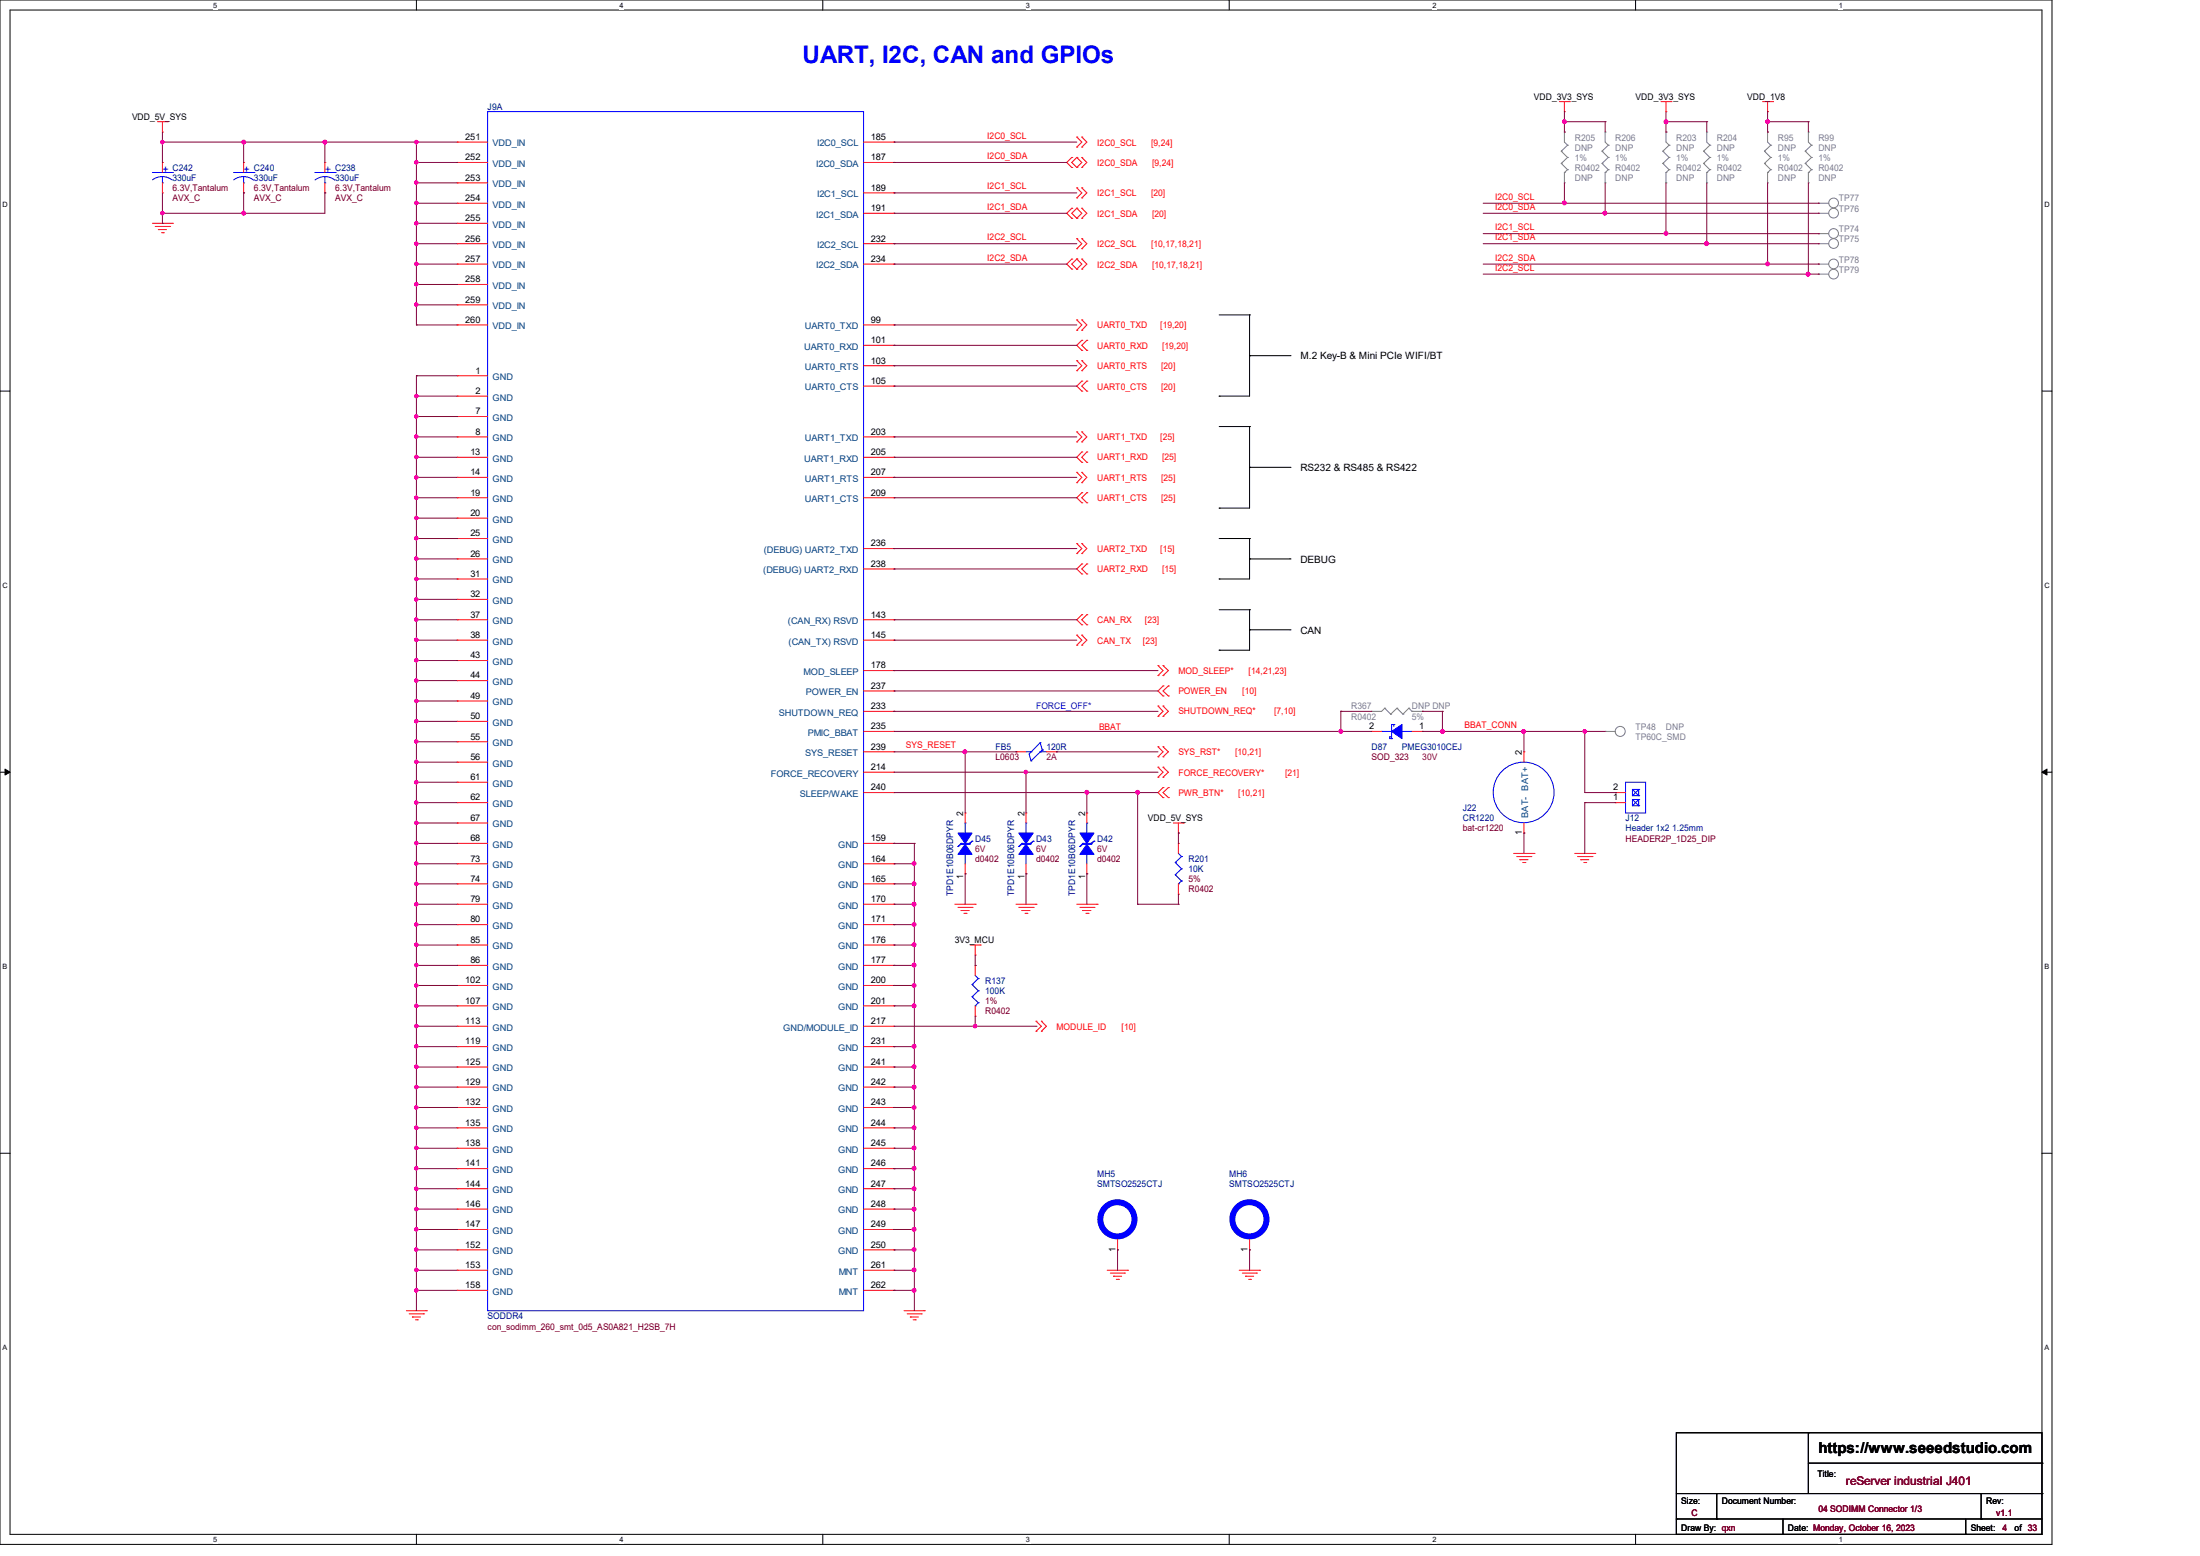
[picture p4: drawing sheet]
<svg xmlns="http://www.w3.org/2000/svg" width="297mm" height="210mm" viewBox="0 0 297 210" stroke-linecap="round" stroke-linejoin="round" font-family="sans-serif">
<path d="M0 0h277v208.4h-277zM1.4 1.4h274.3v205.7h-274.3z" fill="none" stroke="#000" stroke-width=".14"/>
<g fill="#fff">
<path d="M28.8 .1h.5v1.1h-.5z"/>
<path d="M28.8 207.2h.5v1.1h-.5z"/>
</g>
<path d="M56.2 0v1.4M56.2 207.1v1.3" fill="none" stroke="#000" stroke-width=".14"/>
<g fill="#fff">
<path d="M83.7 .1h.5v1.1h-.5z"/>
<path d="M83.7 207.2h.5v1.1h-.5z"/>
</g>
<path d="M111.1 0v1.4M111.1 207.1v1.3" fill="none" stroke="#000" stroke-width=".14"/>
<g fill="#fff">
<path d="M138.5 .1h.6v1.1h-.6z"/>
<path d="M138.5 207.2h.6v1.1h-.6z"/>
</g>
<path d="M165.9 0v1.4M165.9 207.1v1.3" fill="none" stroke="#000" stroke-width=".14"/>
<g fill="#fff">
<path d="M193.4 .1h.5v1.1h-.5z"/>
<path d="M193.4 207.2h.5v1.1h-.5z"/>
</g>
<path d="M220.8 0v1.4M220.8 207.1v1.3" fill="none" stroke="#000" stroke-width=".14"/>
<g fill="#fff">
<path d="M248.2 .1h.6v1.1h-.6z"/>
<path d="M248.2 207.2h.6v1.1h-.6z"/>
<path d="M.3 27.1h.8v1.1h-.8z"/>
<path d="M276 27.1h.7v1.1h-.7z"/>
<path d="M.3 78.5h.8v1.1h-.8z"/>
<path d="M276 78.5h.7v1.1h-.7z"/>
</g>
<path d="M0 52.8h1.4M275.7 52.8h1.3" fill="none" stroke="#000" stroke-width=".14"/>
<g fill="#fff">
<path d="M.3 129.9h.7v1.1h-.7z"/>
<path d="M276 129.9h.6v1.1h-.6z"/>
</g>
<path d="M0 104.2h1.4M275.7 104.2h1.3" fill="none" stroke="#000" stroke-width=".14"/>
<path d="M.7 103.8l.7 .4-.7 .4zM275.7 104.2l.7-.4v.8z" fill="#000" stroke="#000" stroke-width=".14"/>
<g fill="#fff">
<path d="M.3 181.4h.7v1.1h-.7z"/>
<path d="M276 181.4h.6v1.1h-.6z"/>
</g>
<g fill="none" stroke="#000" stroke-width=".14">
<path d="M164.6 53.5h.1M164.6 42.5h4.1M164.6 57.6h4.1M168.7 42.5h.1M168.7 48h.1M168.7 57.6h.1M168.7 42.5v11h-4.1M168.7 57.6v11h-4.1M168.7 48h5.5M174.2 48h.1M164.6 68.6h.1M164.6 78.1h.1"/>
<path d="M164.6 72.7h4.1M168.7 63.1h.1M168.7 72.7h.1M168.7 75.4h.1M168.7 72.7v5.4h-4.1M168.7 63.1h5.5M168.7 75.4h5.5M174.2 63.1h.1M174.2 75.4h.1M164.6 87.8h.1M164.6 82.3h4.1M168.7 82.3h.1"/>
<path d="M168.7 85h.1M168.7 82.3v5.5h-4.1M168.7 85h5.5M174.2 85h.1M0 155.7h1.4M275.7 155.7h1.3M226.3 193.4h49.4v13.7h-49.4zM244.1 193.4h.1M244.1 193.4v8.2M244.1 197.5h31.6M275.7 197.5h.1M226.3 205h.1"/>
<path d="M226.3 205h49.4M226.3 201.6h49.4M231.8 205h.1M231.8 201.6v3.4M240.7 207.1h.1M240.7 205v2.1M265.4 207.1h.1M265.4 205v2.1M267.5 205h.1M267.5 201.6v3.4M275.7 201.6h.1"/>
</g>
<g fill="none" stroke="#f00" stroke-width=".14">
<path d="M21.3 16.4h1.3M21.9 17.8h.1M21.9 16.4v1.4M22.6 16.4h.1M61.7 19.2h.1M61.7 19.2h4.1M116.6 19.2h4.1M120.7 19.2h.1M145.4 18.5h.1M145.4 19.9h.1M145.4 18.5l.6 .7-.6 .7M146 18.5h.1"/>
<path d="M146 19.9h.1M146 18.5l.7 .7-.7 .7M210.5 13.7h1.4M211.2 15.1h.1M211.2 13.7v1.4M211.9 13.7h.1M224.2 13.7h1.4M224.9 15.1h.1M224.9 13.7v1.4M225.6 13.7h.1M238 13.7h1.3M238.6 15.1h.1"/>
<path d="M238.6 13.7v1.4M239.3 13.7h.1M20.6 30.1h2.7M21 30.6h1.9M21.4 31h.1M21.4 31h1.1M21.8 31.4h.3M21.9 21.9h.1M21.9 26h.1M21.9 21.9v1.4M21.9 24.7v1.3M22.1 31.4h.1"/>
<path d="M22.9 30.6h.1M23.3 30.1h.1M32.9 21.9h.1M32.9 26h.1M32.9 21.9v1.4M32.9 24.7v1.3M43.9 21.9h.1M43.9 26h.1M43.9 21.9v1.4M43.9 24.7v1.3M61.7 21.9h.1M61.7 24.7h.1"/>
<path d="M61.7 27.4h.1M61.7 30.1h.1M61.7 32.9h.1M61.7 35.6h.1M61.7 38.4h.1M61.7 30.1h4.1M61.7 21.9h4.1M61.7 24.7h4.1M61.7 27.4h4.1M61.7 32.9h4.1M61.7 35.6h4.1M61.7 38.4h4.1"/>
<path d="M116.6 21.9h4.1M116.6 32.9h4.1M116.6 35.6h4.1M116.6 26h4.1M116.6 28.8h4.1M120.7 21.9h.1M120.7 26h.1M120.7 28.8h.1M120.7 32.9h.1M120.7 35.6h.1M144.7 21.3h.1M144.7 22.6h.1"/>
<path d="M144.7 28.1h.1M144.7 29.5h.1M144.7 35h.1M144.7 36.3h.1M144.7 21.3l-.7 .6 .7 .7M144.7 28.1l-.7 .7 .7 .7M144.7 35l-.7 .6 .7 .7M145.4 22.6h.1M145.4 21.3h.1M145.4 25.4h.1M145.4 26.7h.1M145.4 29.5h.1"/>
<path d="M145.4 28.1h.1M145.4 32.2h.1M145.4 33.6h.1M145.4 36.3h.1M145.4 35h.1M145.4 21.3l.6 .6-.6 .7M145.4 21.3l-.7 .6 .7 .7M145.4 25.4l.6 .6-.6 .7M145.4 28.1l.6 .7-.6 .7M145.4 28.1l-.7 .7 .7 .7M145.4 32.2l.6 .7-.6 .7M145.4 35l.6 .6-.6 .7"/>
<path d="M145.4 35l-.7 .6 .7 .7M146 21.3h.1M146 22.6h.1M146 25.4h.1M146 26.7h.1M146 28.1h.1M146 29.5h.1M146 32.2h.1M146 33.6h.1M146 35h.1M146 36.3h.1M146 21.3l.7 .6-.7 .7"/>
<path d="M146 25.4l.7 .6-.7 .7M146 28.1l.7 .7-.7 .7M146 32.2l.7 .7-.7 .7M146 35l.7 .6-.7 .7M61.7 41.1h.1M61.7 43.9h.1M61.7 50.7h.1M61.7 53.5h.1M61.7 56.2h.1M61.7 59h.1M61.7 41.1h4.1M61.7 43.9h4.1"/>
<path d="M61.7 50.7h4.1M61.7 53.5h4.1M61.7 56.2h4.1M61.7 59h4.1M116.6 43.9h4.1M116.6 59h4.1M116.6 46.6h4.1M116.6 49.4h4.1M116.6 52.1h4.1M120.7 43.9h.1M120.7 46.6h.1M120.7 49.4h.1"/>
<path d="M120.7 52.1h.1M120.7 59h.1M145.4 43.2h.1M145.4 44.6h.1M145.4 58.3h.1M145.4 59.6h.1M145.4 48.7h.1M145.4 50h.1M145.4 43.2l.6 .7-.6 .7M145.4 58.3l.6 .7-.6 .6M145.4 48.7l.6 .7-.6 .6M146 43.2h.1"/>
<path d="M146 44.6h.1M146 45.9h.1M146 47.3h.1M146 58.3h.1M146 59.6h.1M146 48.7h.1M146 50h.1M146 51.4h.1M146 52.8h.1M146 43.2l.7 .7-.7 .7M146 45.9l-.6 .7 .6 .7M146 58.3l.7 .7-.7 .6"/>
<path d="M146 48.7l.7 .7-.7 .6M146 51.4l-.6 .7 .6 .7M146.7 47.3h.1M146.7 45.9h.1M146.7 52.8h.1M146.7 51.4h.1M146.7 45.9l-.7 .7 .7 .7M146.7 51.4l-.7 .7 .7 .7M61.7 61.7h.1M61.7 64.4h.1M61.7 67.2h.1M61.7 69.9h.1"/>
<path d="M61.7 72.7h.1M61.7 75.4h.1M61.7 78.1h.1M61.7 61.7h4.1M61.7 64.4h4.1M61.7 67.2h4.1M61.7 69.9h4.1M61.7 72.7h4.1M61.7 75.4h4.1M61.7 78.1h4.1M116.6 61.7h4.1M116.6 64.4h4.1"/>
<path d="M116.6 67.2h4.1M116.6 74h4.1M116.6 76.8h4.1M120.7 61.7h.1M120.7 64.4h.1M120.7 67.2h.1M120.7 74h.1M120.7 76.8h.1M145.4 63.8h.1M145.4 65.2h.1M145.4 73.4h.1M145.4 74.7h.1"/>
<path d="M145.4 63.8l.6 .6-.6 .8M145.4 73.4l.6 .6-.6 .7M146 61h.1M146 62.4h.1M146 63.8h.1M146 65.2h.1M146 66.5h.1M146 67.9h.1M146 73.4h.1M146 74.7h.1M146 76.1h.1M146 77.5h.1"/>
<path d="M146 61l-.6 .7 .6 .7M146 63.8l.7 .6-.7 .8M146 66.5l-.6 .7 .6 .7M146 73.4l.7 .6-.7 .7M146 76.1l-.6 .7 .6 .7M146.7 62.4h.1M146.7 61h.1M146.7 67.9h.1M146.7 66.5h.1M146.7 77.5h.1M146.7 76.1h.1M146.7 61l-.7 .7 .7 .7"/>
<path d="M146.7 66.5l-.7 .7 .7 .7M146.7 76.1l-.7 .7 .7 .7M61.7 80.9h.1M61.7 83.7h.1M61.7 86.4h.1M61.7 89.2h.1M61.7 91.9h.1M61.7 94.6h.1M61.7 97.4h.1M61.7 80.9h4.1M61.7 83.7h4.1M61.7 86.4h4.1"/>
<path d="M61.7 89.2h4.1M61.7 91.9h4.1M61.7 94.6h4.1M61.7 97.4h4.1M116.6 83.7h4.1M116.6 86.4h4.1M116.6 90.5h4.1M116.6 93.3h4.1M116.6 96h4.1M116.6 98.7h4.1M120.7 83.7h.1M120.7 86.4h.1"/>
<path d="M120.7 90.5h.1M120.7 93.3h.1M120.7 96h.1M120.7 98.7h.1M145.4 85.7h.1M145.4 87.1h.1M145.4 85.7l.6 .7-.6 .7M146 85.7h.1M146 87.1h.1M146 83h.1M146 84.3h.1M146 83l-.6 .7 .6 .6"/>
<path d="M146 85.7l.7 .7-.7 .7M146.7 84.3h.1M146.7 83h.1M146.7 83l-.7 .7 .7 .6M156.3 89.8h.1M156.3 91.2h.1M156.3 95.3h.1M156.3 96.7h.1M156.3 89.8l.7 .7-.7 .7M156.3 95.3l.7 .7-.7 .7M157 89.8h.1M157 91.2h.1"/>
<path d="M157 92.6h.1M157 93.9h.1M157 95.3h.1M157 96.7h.1M157 89.8l.7 .7-.7 .7M157 92.6l-.7 .7 .7 .6M157 95.3l.7 .7-.7 .7M157.7 93.9h.1M157.7 92.6h.1M157.7 92.6l-.7 .7 .7 .6M185.2 98.7h.1M185.2 98.7h1.3"/>
<path d="M190.6 98.7h1.4M192 98.7h.1M61.7 100.1h.1M61.7 102.9h.1M61.7 105.6h.1M61.7 108.3h.1M61.7 111.1h.1M61.7 113.8h.1M61.7 116.6h.1M61.7 119.3h.1M61.7 111.1h4.1M61.7 100.1h4.1"/>
<path d="M61.7 102.9h4.1M61.7 105.6h4.1M61.7 108.3h4.1M61.7 113.8h4.1M61.7 116.6h4.1M61.7 119.3h4.1M116.6 113.8h4.1M116.6 116.6h4.1M116.6 119.3h4.1M116.6 101.5h4.1M116.6 104.2h4.1M116.6 107h4.1"/>
<path d="M120.7 101.5h.1M120.7 104.2h.1M120.7 107h.1M120.7 113.8h.1M120.7 116.6h.1M120.7 119.3h.1M130.3 109.7h.1M130.3 117.9h.1M130.3 109.7v1.4M130.3 116.6v1.3M137.2 101.5h.1M137.2 101.5h1.3"/>
<path d="M138.5 109.7h.1M138.5 117.9h.1M138.5 109.7v1.4M138.5 116.6v1.3M141.3 101.5h1.3M142.6 101.5h.1M146.7 109.7h.1M146.7 117.9h.1M146.7 109.7v1.4M146.7 116.6v1.3M156.3 100.8h.1M156.3 102.2h.1"/>
<path d="M156.3 103.5h.1M156.3 104.9h.1M156.3 100.8l.7 .7-.7 .7M156.3 103.5l.7 .7-.7 .7M157 100.8h.1M157 102.2h.1M157 103.5h.1M157 104.9h.1M157 106.3h.1M157 107.7h.1M157 100.8l.7 .7-.7 .7M157 103.5l.7 .7-.7 .7"/>
<path d="M157 106.3l-.7 .7 .7 .7M157.7 107.7h.1M157.7 106.3h.1M157.7 106.3l-.7 .7 .7 .7M158.4 111.1h1.4M159.1 112.4h.1M159.1 113.8h.1M159.1 111.1v1.3M159.1 113.8v1.4M159.1 119.3v1.4M159.8 111.1h.1M204.3 115.2h2.8"/>
<path d="M204.8 115.6h1.9M205.2 116h.1M205.2 116h1.1M205.6 116.4h.3M205.7 101.5h.1M205.7 112.4h.1M205.7 101.5v1.4M205.7 111.1v1.3M205.9 116.4h.1M206.7 115.6h.1M207.1 115.2h.1M212.6 115.2h2.7"/>
<path d="M213 115.6h1.9M213.4 116h.1M213.4 116h1.1M213.8 116.4h.3M214.1 116.4h.1M214.9 115.6h.1M215.3 115.2h.1M218.1 108.3h.1M218.1 107h.1M218.1 108.3h1.4M218.1 107h1.4M61.7 122h.1"/>
<path d="M61.7 124.8h.1M61.7 127.6h.1M61.7 130.3h.1M61.7 133h.1M61.7 135.8h.1M61.7 138.5h.1M61.7 127.6h4.1M61.7 122h4.1M61.7 124.8h4.1M61.7 130.3h4.1M61.7 133h4.1M61.7 135.8h4.1"/>
<path d="M61.7 138.5h4.1M116.6 127.6h4.1M116.6 122h4.1M116.6 124.8h4.1M116.6 130.3h4.1M116.6 133h4.1M116.6 135.8h4.1M116.6 138.5h4.1M120.7 122h.1M120.7 124.8h.1M120.7 127.6h.1M120.7 130.3h.1"/>
<path d="M120.7 133h.1M120.7 135.8h.1M120.7 138.5h.1M128.9 122h2.8M129.3 122.5h1.9M129.8 122.9h.1M129.8 122.9h1.1M130.1 123.3h.3M130.4 123.3h.1M131 127.6h1.3M131.2 122.5h.1M131.7 128.9h.1"/>
<path d="M131.7 122h.1M131.7 130.3h.1M131.7 137.2h.1M131.7 127.6v1.3M131.7 130.3v1.4M131.7 135.8v1.4M132.3 127.6h.1M137.2 122h2.7M137.5 122.5h2M138 122.9h.1M138 122.9h1.1M138.4 123.3h.2"/>
<path d="M138.6 123.3h.1M139.5 122.5h.1M139.9 122h.1M139.9 137.8h.1M139.9 139.2h.1M139.9 137.8l.7 .7-.7 .7M140.6 137.8h.1M140.6 139.2h.1M140.6 137.8l.7 .7-.7 .7M145.4 122h2.7M145.8 122.5h1.9M146.2 122.9h.1"/>
<path d="M146.2 122.9h1.1M146.6 123.3h.3M146.9 123.3h.1M147.7 122.5h.1M148.1 122h.1M159.1 120.7h.1M61.7 141.3h.1M61.7 144h.1M61.7 146.7h.1M61.7 149.5h.1M61.7 152.2h.1M61.7 155h.1"/>
<path d="M61.7 157.7h.1M61.7 141.3h4.1M61.7 144h4.1M61.7 146.7h4.1M61.7 149.5h4.1M61.7 152.2h4.1M61.7 155h4.1M61.7 157.7h4.1M116.6 141.3h4.1M116.6 144h4.1M116.6 146.7h4.1M116.6 149.5h4.1"/>
<path d="M116.6 152.2h4.1M116.6 155h4.1M116.6 157.7h4.1M120.7 141.3h.1M120.7 144h.1M120.7 146.7h.1M120.7 149.5h.1M120.7 152.2h.1M120.7 155h.1M120.7 157.7h.1M54.9 176.9h2.7M55.2 177.3h2"/>
<path d="M55.7 177.8h.1M55.7 177.8h1.1M56.1 178.1h.2M56.3 178.1h.1M57.2 177.3h.1M57.6 176.9h.1M61.7 160.4h.1M61.7 163.2h.1M61.7 165.9h.1M61.7 168.7h.1M61.7 171.4h.1M61.7 174.2h.1"/>
<path d="M61.7 171.4h4.1M61.7 160.4h4.1M61.7 163.2h4.1M61.7 165.9h4.1M61.7 168.7h4.1M61.7 174.2h4.1M116.6 171.4h4.1M116.6 160.4h4.1M116.6 163.2h4.1M116.6 165.9h4.1M116.6 168.7h4.1M116.6 174.2h4.1"/>
<path d="M120.7 160.4h.1M120.7 163.2h.1M120.7 165.9h.1M120.7 168.7h.1M120.7 171.4h.1M120.7 174.2h.1M122 176.9h2.8M122.5 177.3h1.9M122.9 177.8h.1M122.9 177.8h1.1M123.3 178.1h.3M123.6 178.1h.1"/>
<path d="M124.4 177.3h.1M124.8 176.9h.1M149.5 171.4h2.7M149.9 171.8h1.9M150.3 172.3h.1M150.3 172.3h1.1M150.7 172.7h.3M150.9 168.7h.1M150.9 167.3v1.4M151 172.7h.1M151.8 171.8h.1M152.2 171.4h.1"/>
<path d="M167.3 171.4h2.8M167.7 171.8h1.9M168.1 172.3h.1M168.1 172.3h1.1M168.6 172.7h.2M168.7 168.7h.1M168.7 167.3v1.4M168.8 172.7h.1M169.6 171.8h.1M170.1 171.4h.1"/>
</g>
<g fill="none" stroke="#00f" stroke-width=".14">
<path d="M65.8 15.1h50.8v161.8h-50.8zM20.6 23.3h2.7M21.9 24.7h.1M21.9 23.8a2.18 2.18 0 0 1 1.4 .5M21.9 23.8a2.17 2.17 0 0 0-1.3 .5M21.9 23.8v.9M23.3 23.3h.1M31.5 23.3h2.8M32.9 24.7h.1M32.9 23.8a2.17 2.17 0 0 1 1.3 .5M32.9 23.8a2.17 2.17 0 0 0-1.3 .5M32.9 23.8v.9"/>
<path d="M34.3 23.3h.1M42.5 23.3h2.8M43.9 24.7h.1M43.9 23.8a2.14 2.14 0 0 1 1.3 .5M43.9 23.8a2.13 2.13 0 0 0-1.4 .5M43.9 23.8v.9M45.3 23.3h.1M186.5 98.7h.1M186.5 98.7h1.4M187.6 99.4h.1M187.6 99.4v.3h.3M187.9 97.8h.1"/>
<path d="M187.9 99.7h.1M187.9 97.8v1.9M187.9 97.8h.3M188.2 97.8h.1M188.2 97.8v.2M189.3 98.7h.1M189.3 98.7h1.3M129.3 114.3h.1M129.8 113.8h.1M129.8 113.8h1.1M129.8 113.8l-.5 .5M130.3 111.1h.1"/>
<path d="M130.3 115.3h.1M130.3 111.1v1.3M130.3 115.3v1.3M130.9 113.8h.1M130.9 114h.1M130.9 114h-1.1l-.5 .3M131.2 113.5h.1M131.2 113.5l-.3 .3M131.2 113.5l-.3 .5M137.5 114.3h.1M138 113.8h.1M138 113.8h1.1"/>
<path d="M138 113.8l-.5 .5M138.5 111.1h.1M138.5 115.3h.1M138.5 111.1v1.3M138.5 115.3v1.3M138.5 101.5h.7M139.1 113.8h.1M139.1 114h.1M139.1 114h-1.1l-.5 .3M139.2 102.7h.1M139.2 101.5h.1M139.5 113.5h.1"/>
<path d="M139.5 113.5l-.4 .3M139.5 113.5l-.4 .5M140.4 100.2h.1M140.4 101.5h.1M140.4 100.2l-1.5 1.6 .3 .9M140.4 101.5h.9M140.4 100.2l.3 1M140.7 101.2h.1M140.7 101.2l-1.5 1.5M145.8 114.3h.1M146.2 113.8h.1M146.2 113.8h1.1"/>
<path d="M146.2 113.8l-.4 .5M146.7 111.1h.1M146.7 115.3h.1M146.7 111.1v1.3M146.7 115.3v1.3M147.3 113.8h.1M147.3 114h.1M147.3 114h-1.1l-.4 .3M147.7 113.5h.1M147.7 113.5l-.4 .3M147.7 113.5l-.4 .5M158.7 116.4h.1"/>
<path d="M158.7 118.1h.1M158.7 116.4l.8 .9M158.7 118.1l.8 .8M159.1 119.3h.1M159.1 115.2l.4 .4M159.5 115.6h.1M159.5 117.3h.1M159.5 118.9h.1M159.5 115.6l-.8 .8M159.5 117.3l-.8 .8M159.5 118.9l-.4 .4M219.5 105.6h2.7v4.1h-2.7z"/>
<path d="M220.4 107.9h.8v.9h-.8zM220.4 106.6h.8v.8h-.8zM220.4 107.9l.8 .9M220.4 106.6l.8 .8M221.2 108.8h.1M221.2 107.9h.1M221.2 107.4h.1M221.2 106.6h.1M221.2 107.9l-.8 .9M221.2 106.6l-.8 .8M131.2 132.9h.1M131.2 134.5h.1"/>
<path d="M131.2 132.9l.9 .8M131.2 134.5l.9 .8M131.7 135.8h.1M131.7 131.7l.4 .4M132.1 132.1h.1M132.1 133.7h.1M132.1 135.3h.1M132.1 132.1l-.9 .8M132.1 133.7l-.9 .8M132.1 135.3l-.4 .5"/>
<circle cx="205.7" cy="107" r="4.1"/>
</g>
<g fill="#00f" stroke="#00f" stroke-width=".14">
<path d="M138.5 114l1 1.3h-2z" fill-rule="evenodd"/>
<path d="M137.5 112.4h2l-1 1.4z" fill-rule="evenodd"/>
<path d="M187.9 98.7l1.4-.9v1.9z" fill-rule="evenodd"/>
<path d="M130.3 114l.9 1.3h-1.9z" fill-rule="evenodd"/>
<path d="M129.3 112.4h1.9l-.9 1.4z" fill-rule="evenodd"/>
<path d="M146.7 114l1 1.3h-1.9z" fill-rule="evenodd"/>
<path d="M145.8 112.4h1.9l-1 1.4z" fill-rule="evenodd"/>
</g>
<g fill="none" stroke="#00f" stroke-width=".8">
<circle cx="150.9" cy="164.6" r="2.31"/>
<circle cx="168.7" cy="164.6" r="2.31"/>
</g>
<g fill="none" stroke="#808080" stroke-width=".14">
<path d="M211.2 17.8h.1M211.2 17.8v1.4l.4 .4M211.6 19.6h.1M211.6 19.6l-.8 .8M216.7 17.8h.1M216.7 17.8v1.4l.4 .4M217.1 19.6h.1M217.1 19.6l-.8 .8M224.9 17.8h.1M224.9 17.8v1.4l.4 .4M225.3 19.6h.1M225.3 19.6l-.8 .8"/>
<path d="M230.4 17.8h.1M230.4 17.8v1.4l.4 .4M230.8 19.6h.1M230.8 19.6l-.8 .8M238.6 17.8h.1M238.6 17.8v1.4l.5 .4M239.1 19.6h.1M239.1 19.6l-.9 .8M244.1 17.8h.1M244.1 17.8v1.4l.5 .4M244.6 19.6h.1M244.6 19.6l-.9 .8"/>
<path d="M210.8 20.4h.1M210.8 22.1h.1M210.8 20.4l.8 .9M210.8 22.1l.8 .8M211.2 23.3h.1M211.2 24.7h.1M211.2 23.3v1.4M211.6 21.3h.1M211.6 22.9h.1M211.6 21.3l-.8 .8M211.6 22.9l-.4 .4M216.3 20.4h.1"/>
<path d="M216.3 22.1h.1M216.3 20.4l.8 .9M216.3 22.1l.8 .8M216.7 23.3h.1M216.7 24.7h.1M216.7 23.3v1.4M217.1 21.3h.1M217.1 22.9h.1M217.1 21.3l-.8 .8M217.1 22.9l-.4 .4M224.5 20.4h.1M224.5 22.1h.1"/>
<path d="M224.5 20.4l.8 .9M224.5 22.1l.8 .8M224.9 23.3h.1M224.9 24.7h.1M224.9 23.3v1.4M225.3 21.3h.1M225.3 22.9h.1M225.3 21.3l-.8 .8M225.3 22.9l-.4 .4M230 20.4h.1M230 22.1h.1M230 20.4l.8 .9"/>
<path d="M230 22.1l.8 .8M230.4 23.3h.1M230.4 24.7h.1M230.4 23.3v1.4M230.8 21.3h.1M230.8 22.9h.1M230.8 21.3l-.8 .8M230.8 22.9l-.4 .4M238.2 20.4h.1M238.2 22.1h.1M238.2 20.4l.9 .9M238.2 22.1l.9 .8"/>
<path d="M238.6 23.3h.1M238.6 24.7h.1M238.6 23.3v1.4M239.1 21.3h.1M239.1 22.9h.1M239.1 21.3l-.9 .8M239.1 22.9l-.5 .4M243.7 20.4h.1M243.7 22.1h.1M243.7 20.4l.9 .9M243.7 22.1l.9 .8M244.1 23.3h.1"/>
<path d="M244.1 24.7h.1M244.1 23.3v1.4M244.6 21.3h.1M244.6 22.9h.1M244.6 21.3l-.9 .8M244.6 22.9l-.5 .4M245.5 31.5h.1M245.5 32.9h.1M245.5 28.8h.1M245.5 27.4h.1M245.5 35.6h.1M245.5 37h.1"/>
<path d="M245.5 31.5h1.4M245.5 32.9h1.4M245.5 28.8h1.4M245.5 27.4h1.4M245.5 35.6h1.4M245.5 37h1.4M185.2 96h.1M186.9 95.6h.1M186.9 95.6l-.4 .4h-1.3M186.9 95.6l.8 .8M187.7 96.4h.1M188.6 95.6h.1"/>
<path d="M188.6 95.6l-.9 .8M188.6 95.6l.8 .8M189.4 96.4h.1M190.2 95.6h.1M190.2 95.6l-.8 .8M190.2 95.6l.4 .4M190.6 96h.1M190.6 96h1.4M192 96h.1M216.7 98.7h.1M216.7 98.7h1.4"/>
<circle cx="247.5" cy="32.9" r=".66"/>
<circle cx="247.5" cy="28.8" r=".66"/>
<circle cx="247.5" cy="31.5" r=".66"/>
<circle cx="247.5" cy="27.4" r=".66"/>
<circle cx="247.5" cy="35.6" r=".66"/>
<circle cx="247.5" cy="37" r=".66"/>
<circle cx="218.7" cy="98.7" r=".68"/>
</g>
<g fill="none" stroke="#800040" stroke-width=".14">
<path d="M21.9 19.2h.1M21.9 19.2h39.8M21.9 17.8v4.1M32.9 19.2h.1M32.9 19.2v2.7M43.9 19.2h.1M43.9 19.2v2.7M56.2 19.2h.1M56.2 19.2v24.7M120.7 19.2h.1M120.7 19.2h24.7M211.2 16.4h.1"/>
<path d="M211.2 17.8h.1M211.2 15.1v2.7M211.2 16.4h5.5M216.7 16.4h.1M216.7 16.4v1.4M224.9 16.4h.1M224.9 17.8h.1M224.9 16.4h5.5M224.9 15.1v2.7M230.4 16.4h.1M230.4 16.4v1.4M238.6 16.4h.1"/>
<path d="M238.6 17.8h.1M238.6 16.4h5.5M238.6 15.1v2.7M244.1 16.4h.1M244.1 16.4v1.4M21.9 28.8h.1M21.9 30.1h.1M21.9 26v4.1M32.9 28.8h.1M32.9 26h.1M32.9 26v2.8M43.9 26h.1"/>
<path d="M43.9 26v2.8h-22M56.2 21.9h.1M56.2 24.7h.1M56.2 27.4h.1M56.2 30.1h.1M56.2 32.9h.1M56.2 35.6h.1M56.2 38.4h.1M56.2 21.9h5.5M56.2 24.7h5.5M56.2 27.4h5.5M56.2 30.1h5.5"/>
<path d="M56.2 32.9h5.5M56.2 35.6h5.5M56.2 38.4h5.5M120.7 21.9h.1M120.7 26h.1M120.7 28.8h.1M120.7 32.9h.1M120.7 35.6h.1M120.7 21.9h23.3M120.7 26h24.7M120.7 28.8h23.3M120.7 32.9h24.7"/>
<path d="M120.7 35.6h23.3M200.2 27.4h45.3M200.2 28.8h45.3M200.2 32.9h45.3M200.2 35.6h45.3M200.2 31.5h45.3M200.2 37h45.3M211.2 27.4h.1M211.2 24.7v2.7M216.7 28.8h.1M216.7 24.7v4.1M224.9 31.5h.1"/>
<path d="M224.9 24.7v6.8M230.4 32.9h.1M230.4 24.7v8.2M238.6 35.6h.1M238.6 24.7v10.9M244.1 37h.1M244.1 24.7v12.3M245.5 27.4h.1M245.5 28.8h.1M245.5 31.5h.1M245.5 32.9h.1M245.5 35.6h.1"/>
<path d="M245.5 37h.1M56.2 41.1h.1M56.2 43.9h.1M56.2 50.7h.1M56.2 53.5h.1M56.2 56.2h.1M56.2 59h.1M56.2 50.7v126.2M56.2 41.1h5.5M56.2 43.9h5.5M56.2 50.7h5.5M56.2 53.5h5.5"/>
<path d="M56.2 56.2h5.5M56.2 59h5.5M120.7 43.9h.1M120.7 46.6h.1M120.7 49.4h.1M120.7 52.1h.1M120.7 59h.1M120.7 43.9h24.7M120.7 46.6h24.7M120.7 49.4h24.7M120.7 52.1h24.7M120.7 59h24.7"/>
<path d="M56.2 61.7h.1M56.2 64.4h.1M56.2 67.2h.1M56.2 69.9h.1M56.2 72.7h.1M56.2 75.4h.1M56.2 78.1h.1M56.2 61.7h5.5M56.2 64.4h5.5M56.2 67.2h5.5M56.2 69.9h5.5M56.2 72.7h5.5"/>
<path d="M56.2 75.4h5.5M56.2 78.1h5.5M120.7 61.7h.1M120.7 64.4h.1M120.7 67.2h.1M120.7 74h.1M120.7 76.8h.1M120.7 61.7h24.7M120.7 64.4h24.7M120.7 67.2h24.7M120.7 74h24.7M120.7 76.8h24.7"/>
<path d="M56.2 80.9h.1M56.2 83.7h.1M56.2 86.4h.1M56.2 89.2h.1M56.2 91.9h.1M56.2 94.6h.1M56.2 97.4h.1M56.2 80.9h5.5M56.2 83.7h5.5M56.2 86.4h5.5M56.2 89.2h5.5M56.2 91.9h5.5"/>
<path d="M56.2 94.6h5.5M56.2 97.4h5.5M120.7 83.7h.1M120.7 86.4h.1M120.7 90.5h.1M120.7 93.3h.1M120.7 96h.1M120.7 83.7h24.7M120.7 86.4h24.7M120.7 90.5h35.6M120.7 93.3h35.6M120.7 96h35.6"/>
<path d="M120.7 98.7h64.5M181 98.7h.1M181 96h.1M181 96h4.2M181 96v2.7M192 96h.1M192 98.7h.1M192 96h2.7M192 98.7h24.7M194.7 96h.1M194.7 98.7h.1M194.7 96v2.7"/>
<path d="M205.7 98.7h.1M205.7 98.7v2.8M214 98.7h.1M214 98.7v8.3h4.1M56.2 100.1h.1M56.2 102.9h.1M56.2 105.6h.1M56.2 108.3h.1M56.2 111.1h.1M56.2 113.8h.1M56.2 116.6h.1M56.2 119.3h.1"/>
<path d="M56.2 100.1h5.5M56.2 102.9h5.5M56.2 105.6h5.5M56.2 108.3h5.5M56.2 111.1h5.5M56.2 113.8h5.5M56.2 116.6h5.5M56.2 119.3h5.5M120.7 113.8h.1M120.7 116.6h.1M120.7 119.3h.1M120.7 101.5h16.5"/>
<path d="M120.7 104.2h35.6M120.7 107h35.6M120.7 113.8h2.7M120.7 116.6h2.7M120.7 119.3h2.7M123.4 113.8h.1M123.4 116.6h.1M123.4 119.3h.1M123.4 113.8v63.1M130.3 101.5h.1M130.3 117.9h.1M130.3 101.5v8.2"/>
<path d="M130.3 117.9v4.1M137.2 101.5h.1M138.5 104.2h.1M138.5 117.9h.1M138.5 104.2v5.5M138.5 117.9v4.1M142.6 101.5h.1M142.6 101.5h13.7M146.7 107h.1M146.7 117.9h.1M146.7 107v2.7M146.7 117.9v4.1"/>
<path d="M153.6 107h.1M153.6 107v15M159.1 112.4h.1M159.1 112.4v1.4M205.7 112.4h.1M205.7 112.4v2.8M214 108.3h.1M214 108.3h4.1M214 108.3v6.9M218.1 108.3h.1M218.1 107h.1M56.2 122h.1"/>
<path d="M56.2 124.8h.1M56.2 127.6h.1M56.2 130.3h.1M56.2 133h.1M56.2 135.8h.1M56.2 138.5h.1M56.2 122h5.5M56.2 124.8h5.5M56.2 127.6h5.5M56.2 130.3h5.5M56.2 133h5.5M56.2 135.8h5.5"/>
<path d="M56.2 138.5h5.5M120.7 122h.1M120.7 124.8h.1M120.7 127.6h.1M120.7 130.3h.1M120.7 133h.1M120.7 135.8h.1M120.7 122h2.7M120.7 124.8h2.7M120.7 127.6h2.7M120.7 130.3h2.7M120.7 133h2.7"/>
<path d="M120.7 135.8h2.7M120.7 138.5h19.2M123.4 122h.1M123.4 124.8h.1M123.4 127.6h.1M123.4 130.3h.1M123.4 133h.1M131.7 130.3h.1M131.7 138.5h.1M131.7 128.9v1.4M131.7 137.2v1.3M139.9 138.5h.1"/>
<path d="M153.6 122h.1M153.6 122h5.5M159.1 122h.1M159.1 120.7v1.3M56.2 141.3h.1M56.2 144h.1M56.2 146.7h.1M56.2 149.5h.1M56.2 152.2h.1M56.2 155h.1M56.2 157.7h.1M56.2 141.3h5.5"/>
<path d="M56.2 144h5.5M56.2 146.7h5.5M56.2 149.5h5.5M56.2 152.2h5.5M56.2 155h5.5M56.2 157.7h5.5M120.7 141.3h.1M120.7 144h.1M120.7 146.7h.1M120.7 149.5h.1M120.7 152.2h.1M120.7 155h.1"/>
<path d="M120.7 157.7h.1M120.7 141.3h2.7M120.7 144h2.7M120.7 146.7h2.7M120.7 149.5h2.7M120.7 152.2h2.7M120.7 155h2.7M120.7 157.7h2.7M123.4 141.3h.1M123.4 144h.1M123.4 146.7h.1M123.4 149.5h.1"/>
<path d="M123.4 152.2h.1M123.4 155h.1M123.4 157.7h.1M56.2 160.4h.1M56.2 163.2h.1M56.2 165.9h.1M56.2 168.7h.1M56.2 171.4h.1M56.2 174.2h.1M56.2 160.4h5.5M56.2 163.2h5.5M56.2 165.9h5.5"/>
<path d="M56.2 168.7h5.5M56.2 171.4h5.5M56.2 174.2h5.5M120.7 160.4h.1M120.7 163.2h.1M120.7 165.9h.1M120.7 168.7h.1M120.7 171.4h.1M120.7 174.2h.1M120.7 160.4h2.7M120.7 163.2h2.7M120.7 165.9h2.7"/>
<path d="M120.7 168.7h2.7M120.7 171.4h2.7M120.7 174.2h2.7M123.4 160.4h.1M123.4 163.2h.1M123.4 165.9h.1M123.4 168.7h.1M123.4 171.4h.1M123.4 174.2h.1M150.9 168.7h.1M150.9 168.7v2.7M168.7 168.7h.1"/>
<path d="M168.7 168.7v2.7"/>
</g>
<g fill="#f0f" stroke="#f0f" stroke-width=".14">
<circle cx="56.2" cy="21.9" r=".23"/>
<circle cx="56.2" cy="27.4" r=".23"/>
<circle cx="56.2" cy="24.6" r=".23"/>
<circle cx="56.2" cy="32.9" r=".23"/>
<circle cx="56.2" cy="30.1" r=".23"/>
<circle cx="56.2" cy="35.6" r=".23"/>
<circle cx="56.2" cy="41.1" r=".23"/>
<circle cx="56.2" cy="38.4" r=".23"/>
<circle cx="56.2" cy="53.5" r=".23"/>
<circle cx="56.2" cy="56.2" r=".23"/>
<circle cx="56.2" cy="58.9" r=".23"/>
<circle cx="56.2" cy="61.7" r=".23"/>
<circle cx="56.2" cy="67.2" r=".23"/>
<circle cx="56.2" cy="64.4" r=".23"/>
<circle cx="56.2" cy="69.9" r=".23"/>
<circle cx="56.2" cy="72.6" r=".23"/>
<circle cx="56.2" cy="75.4" r=".23"/>
<circle cx="56.2" cy="80.9" r=".23"/>
<circle cx="56.2" cy="78.1" r=".23"/>
<circle cx="56.2" cy="86.4" r=".23"/>
<circle cx="56.2" cy="83.6" r=".23"/>
<circle cx="56.2" cy="89.1" r=".23"/>
<circle cx="56.2" cy="94.6" r=".23"/>
<circle cx="56.2" cy="91.9" r=".23"/>
<circle cx="56.2" cy="97.3" r=".23"/>
<circle cx="181" cy="98.7" r=".25"/>
<circle cx="56.2" cy="100.1" r=".23"/>
<circle cx="56.2" cy="105.6" r=".23"/>
<circle cx="56.2" cy="102.8" r=".23"/>
<circle cx="146.7" cy="106.9" r=".25"/>
<circle cx="56.2" cy="108.3" r=".23"/>
<circle cx="56.2" cy="111.1" r=".23"/>
<circle cx="56.2" cy="113.8" r=".23"/>
<circle cx="56.2" cy="119.3" r=".23"/>
<circle cx="56.2" cy="116.5" r=".23"/>
<circle cx="123.4" cy="119.3" r=".25"/>
<circle cx="123.4" cy="116.5" r=".25"/>
<circle cx="56.2" cy="122" r=".23"/>
<circle cx="123.4" cy="122" r=".25"/>
<circle cx="56.2" cy="127.5" r=".23"/>
<circle cx="56.2" cy="124.8" r=".23"/>
<circle cx="123.4" cy="124.8" r=".25"/>
<circle cx="123.4" cy="127.5" r=".25"/>
<circle cx="56.2" cy="133" r=".23"/>
<circle cx="56.2" cy="130.3" r=".23"/>
<circle cx="123.4" cy="133" r=".25"/>
<circle cx="123.4" cy="130.3" r=".25"/>
<circle cx="56.2" cy="138.5" r=".23"/>
<circle cx="56.2" cy="135.8" r=".23"/>
<circle cx="123.4" cy="135.8" r=".25"/>
<circle cx="56.2" cy="141.2" r=".23"/>
<circle cx="123.4" cy="141.2" r=".25"/>
<circle cx="56.2" cy="146.7" r=".23"/>
<circle cx="56.2" cy="144" r=".23"/>
<circle cx="123.4" cy="144" r=".25"/>
<circle cx="123.4" cy="146.7" r=".25"/>
<circle cx="56.2" cy="152.2" r=".23"/>
<circle cx="56.2" cy="149.5" r=".23"/>
<circle cx="123.4" cy="149.5" r=".25"/>
<circle cx="123.4" cy="152.2" r=".25"/>
<circle cx="56.2" cy="157.7" r=".23"/>
<circle cx="56.2" cy="154.9" r=".23"/>
<circle cx="123.4" cy="157.7" r=".25"/>
<circle cx="123.4" cy="154.9" r=".25"/>
<circle cx="56.2" cy="163.2" r=".23"/>
<circle cx="56.2" cy="160.4" r=".23"/>
<circle cx="123.4" cy="160.4" r=".25"/>
<circle cx="56.2" cy="165.9" r=".23"/>
<circle cx="123.4" cy="163.2" r=".25"/>
<circle cx="123.4" cy="165.9" r=".25"/>
<circle cx="56.2" cy="171.4" r=".23"/>
<circle cx="56.2" cy="168.7" r=".23"/>
<circle cx="123.4" cy="168.7" r=".25"/>
<circle cx="123.4" cy="171.4" r=".25"/>
<circle cx="56.2" cy="174.2" r=".23"/>
<circle cx="123.4" cy="174.2" r=".25"/>
<circle cx="211.2" cy="27.4" r=".25"/>
<circle cx="216.7" cy="28.8" r=".25"/>
<circle cx="224.9" cy="31.5" r=".25"/>
<circle cx="230.4" cy="32.9" r=".25"/>
<circle cx="238.6" cy="35.6" r=".25"/>
<circle cx="244.1" cy="37" r=".25"/>
<circle cx="211.2" cy="16.4" r=".25"/>
<circle cx="224.9" cy="16.4" r=".25"/>
<circle cx="238.6" cy="16.4" r=".25"/>
<circle cx="21.9" cy="28.8" r=".23"/>
<circle cx="43.9" cy="19.2" r=".25"/>
<circle cx="32.9" cy="19.2" r=".25"/>
<circle cx="56.2" cy="19.2" r=".23"/>
<circle cx="32.9" cy="28.8" r=".25"/>
<circle cx="21.9" cy="19.2" r=".23"/>
<circle cx="138.5" cy="104.2" r=".23"/>
<circle cx="194.7" cy="98.7" r=".25"/>
<circle cx="153.6" cy="106.9" r=".25"/>
<circle cx="213.9" cy="98.7" r=".23"/>
<circle cx="205.7" cy="98.7" r=".25"/>
<circle cx="130.3" cy="101.5" r=".25"/>
<circle cx="131.6" cy="138.5" r=".23"/>
</g>
<text font-size="3.3" fill="#00f" x="108.3" y="8.5">UART, I2C, CAN and GPIOs</text>
<text font-size="2" x="245.5" y="196.1">https://www.seeedstudio.com</text>
<text font-size="1.6" fill="#800000" x="249.2" y="200.4">reServer industrial J401</text>
<g font-size="1.5" fill="#00f">
<text x="21.9" y="23.3">+</text>
<text x="32.9" y="23.3">+</text>
<text x="43.9" y="23.3">+</text>
</g>
<g font-size="1.4">
<text x="175.6" y="48.5">M.2 Key-B &amp; Mini PCIe WIFI/BT</text>
<text x="175.6" y="63.6">RS232 &amp; RS485 &amp; RS422</text>
<text x="175.6" y="75.9">DEBUG</text>
<text x="175.6" y="85.6">CAN</text>
</g>
<g font-size="1.2">
<text x="17.8" y="16.2">VDD_5V_SYS</text>
<text x="207.1" y="13.5">VDD_3V3_SYS</text>
<text x="220.8" y="13.5">VDD_3V3_SYS</text>
<text x="235.9" y="13.5">VDD_1V8</text>
<text x="62.8" y="18.9">251</text>
<text x="62.8" y="21.6">252</text>
<text x="117.6" y="18.9">185</text>
<text x="117.6" y="21.6">187</text>
<text x="62.8" y="24.4">253</text>
<text x="62.8" y="27.1">254</text>
<text x="62.8" y="29.8">255</text>
<text x="117.6" y="25.7">189</text>
<text x="117.6" y="28.5">191</text>
<text x="62.8" y="32.6">256</text>
<text x="62.8" y="35.3">257</text>
<text x="117.6" y="32.6">232</text>
<text x="117.6" y="35.3">234</text>
<text x="62.8" y="38.1">258</text>
<text x="62.8" y="40.9">259</text>
<text x="62.8" y="43.6">260</text>
<text x="117.6" y="43.6">99</text>
<text x="117.6" y="46.3">101</text>
<text x="64.2" y="50.4">1</text>
<text x="64.2" y="53.2">2</text>
<text x="117.6" y="49.1">103</text>
<text x="117.6" y="51.8">105</text>
<text x="64.2" y="55.9">7</text>
<text x="64.2" y="58.7">8</text>
<text x="117.6" y="58.7">203</text>
<text x="63.5" y="61.4">13</text>
<text x="63.5" y="64.1">14</text>
<text x="117.6" y="61.4">205</text>
<text x="117.6" y="64.1">207</text>
<text x="63.5" y="66.9">19</text>
<text x="63.5" y="69.6">20</text>
<text x="117.6" y="66.9">209</text>
<text x="63.5" y="72.4">25</text>
<text x="63.5" y="75.1">26</text>
<text x="63.5" y="77.9">31</text>
<text x="117.6" y="73.7">236</text>
<text x="117.6" y="76.5">238</text>
<text x="63.5" y="80.6">32</text>
<text x="63.5" y="83.4">37</text>
<text x="117.6" y="83.4">143</text>
<text x="63.5" y="86.1">38</text>
<text x="63.5" y="88.9">43</text>
<text x="117.6" y="86.1">145</text>
<text x="63.5" y="91.6">44</text>
<text x="63.5" y="94.3">49</text>
<text x="117.6" y="90.2">178</text>
<text x="117.6" y="93">237</text>
<text x="117.6" y="95.7">233</text>
<text x="63.5" y="97.1">50</text>
<text x="63.5" y="99.8">55</text>
<text x="117.6" y="98.4">235</text>
<text x="117.6" y="101.2">239</text>
<text x="184.9" y="98.4">2</text>
<text x="191.6" y="98.4">1</text>
<text x="205.4" y="101.9" transform="rotate(-90 205.4 101.9)">2</text>
<text x="63.5" y="102.6">56</text>
<text x="63.5" y="105.3">61</text>
<text x="117.6" y="103.9">214</text>
<text x="117.6" y="106.7">240</text>
<text x="217.8" y="106.7">2</text>
<text x="63.5" y="108">62</text>
<text x="63.5" y="110.8">67</text>
<text x="63.5" y="113.5">68</text>
<text x="117.6" y="113.5">159</text>
<text x="130" y="110.1" transform="rotate(-90 130 110.1)">2</text>
<text x="138.3" y="110.1" transform="rotate(-90 138.3 110.1)">2</text>
<text x="146.5" y="110.1" transform="rotate(-90 146.5 110.1)">2</text>
<text x="155" y="110.9">VDD_5V_SYS</text>
<text x="205.4" y="112.7" transform="rotate(-90 205.4 112.7)">1</text>
<text x="217.8" y="108">1</text>
<text x="63.5" y="116.3">73</text>
<text x="63.5" y="119">74</text>
<text x="117.6" y="116.3">164</text>
<text x="117.6" y="119">165</text>
<text x="130" y="118.6" transform="rotate(-90 130 118.6)">1</text>
<text x="138.3" y="118.6" transform="rotate(-90 138.3 118.6)">1</text>
<text x="146.5" y="118.6" transform="rotate(-90 146.5 118.6)">1</text>
<text x="63.5" y="121.7">79</text>
<text x="63.5" y="124.5">80</text>
<text x="117.6" y="121.7">170</text>
<text x="117.6" y="124.5">171</text>
<text x="63.5" y="127.3">85</text>
<text x="63.5" y="130">86</text>
<text x="117.6" y="127.3">176</text>
<text x="117.6" y="130">177</text>
<text x="128.9" y="127.3">3V3_MCU</text>
<text x="62.8" y="132.7">102</text>
<text x="62.8" y="135.5">107</text>
<text x="117.6" y="132.7">200</text>
<text x="117.6" y="135.5">201</text>
<text x="62.8" y="138.2">113</text>
<text x="62.8" y="141">119</text>
<text x="62.8" y="143.7">125</text>
<text x="117.6" y="138.2">217</text>
<text x="117.6" y="141">231</text>
<text x="117.6" y="143.7">241</text>
<text x="62.8" y="146.4">129</text>
<text x="62.8" y="149.2">132</text>
<text x="117.6" y="146.4">242</text>
<text x="117.6" y="149.2">243</text>
<text x="62.8" y="151.9">135</text>
<text x="62.8" y="154.7">138</text>
<text x="117.6" y="151.9">244</text>
<text x="117.6" y="154.7">245</text>
<text x="62.8" y="157.4">141</text>
<text x="62.8" y="160.1">144</text>
<text x="117.6" y="157.4">246</text>
<text x="117.6" y="160.1">247</text>
<text x="62.8" y="162.9">146</text>
<text x="62.8" y="165.6">147</text>
<text x="117.6" y="162.9">248</text>
<text x="117.6" y="165.6">249</text>
<text x="62.8" y="168.4">152</text>
<text x="62.8" y="171.2">153</text>
<text x="62.8" y="173.9">158</text>
<text x="117.6" y="168.4">250</text>
<text x="117.6" y="171.2">261</text>
<text x="117.6" y="173.9">262</text>
<text x="150.6" y="168.9" transform="rotate(-90 150.6 168.9)">1</text>
<text x="168.4" y="168.9" transform="rotate(-90 168.4 168.9)">1</text>
<text x="227" y="203">Size:</text>
<text x="232.5" y="203">Document Number:</text>
<text x="245.4" y="199.3">Title:</text>
<text x="268.1" y="203">Rev:</text>
<text x="227" y="206.6">Draw By: qxn</text>
<text x="241.4" y="206.6">Date: Monday, October 16, 2023</text>
<text x="266.1" y="206.6">Sheet:</text>
<text x="272" y="206.6">of 33</text>
</g>
<g font-size="1.2" fill="#000080">
<text x="65.8" y="14.9">J9A</text>
<text x="23.3" y="23.1">C242</text>
<text x="34.3" y="23.1">C240</text>
<text x="45.3" y="23.1">C238</text>
<text x="23.3" y="24.4">330uF</text>
<text x="34.3" y="24.4">330uF</text>
<text x="45.3" y="24.4">330uF</text>
<text x="134.4" y="101.3">FB5</text>
<text x="141.3" y="101.3">120R</text>
<text x="185.2" y="101.3">D87</text>
<text x="189.3" y="101.3">PMEG3010CEJ</text>
<text x="131.7" y="113.6">D45</text>
<text x="139.9" y="113.6">D43</text>
<text x="148.1" y="113.6">D42</text>
<text x="197.5" y="109.5">J22</text>
<text x="197.5" y="110.9">CR1220</text>
<text x="219.5" y="110.9">J12</text>
<text x="219.5" y="112.2">Header 1x2 1.25mm</text>
<text x="160.4" y="116.3">R201</text>
<text x="160.4" y="117.7">10K</text>
<text x="128.7" y="120.9" transform="rotate(-90 128.7 120.9)">TPD1E10B06DPYR</text>
<text x="136.9" y="120.9" transform="rotate(-90 136.9 120.9)">TPD1E10B06DPYR</text>
<text x="145.2" y="120.9" transform="rotate(-90 145.2 120.9)">TPD1E10B06DPYR</text>
<text x="133" y="132.8">R137</text>
<text x="133" y="134.2">100K</text>
<text x="148.1" y="158.9">MH5</text>
<text x="148.1" y="160.2">SMTSO2525CTJ</text>
<text x="165.9" y="158.9">MH6</text>
<text x="165.9" y="160.2">SMTSO2525CTJ</text>
<text x="65.8" y="178.1">SODDR4</text>
</g>
<g font-size="1.2" fill="#004080">
<text x="66.5" y="19.8">VDD_IN</text>
<text x="66.5" y="22.5">VDD_IN</text>
<text x="110.2" y="22.5">I2C0_SDA</text>
<text x="110.3" y="19.8">I2C0_SCL</text>
<text x="66.5" y="25.3">VDD_IN</text>
<text x="66.5" y="28">VDD_IN</text>
<text x="110.2" y="29.4">I2C1_SDA</text>
<text x="110.3" y="26.6">I2C1_SCL</text>
<text x="66.5" y="30.7">VDD_IN</text>
<text x="66.5" y="33.5">VDD_IN</text>
<text x="110.3" y="33.5">I2C2_SCL</text>
<text x="66.5" y="36.2">VDD_IN</text>
<text x="66.5" y="39">VDD_IN</text>
<text x="66.5" y="41.7">VDD_IN</text>
<text x="110.2" y="36.2">I2C2_SDA</text>
<text x="66.5" y="44.4">VDD_IN</text>
<text x="108.6" y="47.2">UART0_RXD</text>
<text x="108.7" y="44.4">UART0_TXD</text>
<text x="66.5" y="51.3">GND</text>
<text x="108.7" y="50">UART0_RTS</text>
<text x="108.7" y="52.7">UART0_CTS</text>
<text x="66.5" y="54.1">GND</text>
<text x="66.5" y="56.8">GND</text>
<text x="66.5" y="59.6">GND</text>
<text x="108.7" y="59.6">UART1_TXD</text>
<text x="66.5" y="62.3">GND</text>
<text x="66.5" y="65">GND</text>
<text x="108.6" y="62.3">UART1_RXD</text>
<text x="108.7" y="65">UART1_RTS</text>
<text x="66.5" y="67.8">GND</text>
<text x="66.5" y="70.5">GND</text>
<text x="108.7" y="67.8">UART1_CTS</text>
<text x="66.5" y="73.3">GND</text>
<text x="66.5" y="76">GND</text>
<text x="103" y="77.4">(DEBUG) UART2_RXD</text>
<text x="103.1" y="74.6">(DEBUG) UART2_TXD</text>
<text x="66.5" y="78.7">GND</text>
<text x="66.5" y="81.5">GND</text>
<text x="66.5" y="84.2">GND</text>
<text x="66.5" y="87">GND</text>
<text x="66.5" y="89.7">GND</text>
<text x="106.4" y="84.2">(CAN_RX) RSVD</text>
<text x="106.5" y="87">(CAN_TX) RSVD</text>
<text x="66.5" y="92.5">GND</text>
<text x="66.5" y="95.2">GND</text>
<text x="108.5" y="91.1">MOD_SLEEP</text>
<text x="108.8" y="93.9">POWER_EN</text>
<text x="66.5" y="98">GND</text>
<text x="66.5" y="100.7">GND</text>
<text x="105.2" y="96.6">SHUTDOWN_REQ</text>
<text x="109" y="99.3">PMIC_BBAT</text>
<text x="66.5" y="103.5">GND</text>
<text x="66.5" y="106.2">GND</text>
<text x="104.1" y="104.8">FORCE_RECOVERY</text>
<text x="108" y="107.6">SLEEP/WAKE</text>
<text x="108.7" y="102.1">SYS_RESET</text>
<text x="66.5" y="108.9">GND</text>
<text x="66.5" y="111.7">GND</text>
<text x="206.3" y="110.4" transform="rotate(-90 206.3 110.4)">BAT- BAT+</text>
<text x="66.5" y="114.4">GND</text>
<text x="66.5" y="117.2">GND</text>
<text x="66.5" y="119.9">GND</text>
<text x="113.2" y="114.4">GND</text>
<text x="113.2" y="117.2">GND</text>
<text x="113.2" y="119.9">GND</text>
<text x="66.5" y="122.6">GND</text>
<text x="66.5" y="125.4">GND</text>
<text x="113.2" y="122.6">GND</text>
<text x="113.2" y="125.4">GND</text>
<text x="66.5" y="128.1">GND</text>
<text x="66.5" y="130.9">GND</text>
<text x="113.2" y="128.1">GND</text>
<text x="113.2" y="130.9">GND</text>
<text x="66.5" y="133.6">GND</text>
<text x="66.5" y="136.4">GND</text>
<text x="113.2" y="133.6">GND</text>
<text x="113.2" y="136.4">GND</text>
<text x="66.5" y="139.1">GND</text>
<text x="66.5" y="141.9">GND</text>
<text x="105.7" y="139.1">GND/MODULE_ID</text>
<text x="113.2" y="141.9">GND</text>
<text x="66.5" y="144.6">GND</text>
<text x="66.5" y="147.3">GND</text>
<text x="113.2" y="144.6">GND</text>
<text x="113.2" y="147.3">GND</text>
<text x="66.5" y="150.1">GND</text>
<text x="66.5" y="152.8">GND</text>
<text x="66.5" y="155.6">GND</text>
<text x="113.2" y="150.1">GND</text>
<text x="113.2" y="152.8">GND</text>
<text x="113.2" y="155.6">GND</text>
<text x="66.5" y="158.3">GND</text>
<text x="66.5" y="161">GND</text>
<text x="113.2" y="158.3">GND</text>
<text x="113.2" y="161">GND</text>
<text x="66.5" y="163.8">GND</text>
<text x="66.5" y="166.5">GND</text>
<text x="113.2" y="163.8">GND</text>
<text x="113.2" y="166.5">GND</text>
<text x="66.5" y="169.3">GND</text>
<text x="66.5" y="172">GND</text>
<text x="113.2" y="169.3">GND</text>
<text x="113.2" y="172">MNT</text>
<text x="66.5" y="174.7">GND</text>
<text x="113.2" y="174.7">MNT</text>
</g>
<g font-size="1.2" fill="#f00">
<text x="133.3" y="18.7">I2C0_SCL</text>
<text x="133.3" y="21.5">I2C0_SDA</text>
<text x="148.1" y="19.6">I2C0_SCL</text>
<text x="148.1" y="22.4">I2C0_SDA</text>
<text x="155.4" y="19.6">[9,24]</text>
<text x="155.5" y="22.4">[9,24]</text>
<text x="133.3" y="25.6">I2C1_SCL</text>
<text x="133.3" y="28.3">I2C1_SDA</text>
<text x="148.1" y="26.5">I2C1_SCL</text>
<text x="148.1" y="29.3">I2C1_SDA</text>
<text x="155.4" y="26.5">[20]</text>
<text x="155.5" y="29.3">[20]</text>
<text x="201.8" y="27">I2C0_SCL</text>
<text x="201.8" y="28.3">I2C0_SDA</text>
<text x="133.3" y="32.4">I2C2_SCL</text>
<text x="133.3" y="35.2">I2C2_SDA</text>
<text x="148.1" y="33.4">I2C2_SCL</text>
<text x="155.4" y="33.4">[10,17,18,21]</text>
<text x="201.8" y="31.1">I2C1_SCL</text>
<text x="201.8" y="32.4">I2C1_SDA</text>
<text x="201.8" y="35.2">I2C2_SDA</text>
<text x="148.1" y="36.1">I2C2_SDA</text>
<text x="155.5" y="36.1">[10,17,18,21]</text>
<text x="201.8" y="36.5">I2C2_SCL</text>
<text x="148.1" y="44.3">UART0_TXD</text>
<text x="148.1" y="47.1">UART0_RXD</text>
<text x="156.6" y="44.3">[19,20]</text>
<text x="156.9" y="47.1">[19,20]</text>
<text x="148.1" y="49.8">UART0_RTS</text>
<text x="148.1" y="52.6">UART0_CTS</text>
<text x="156.8" y="49.8">[20]</text>
<text x="156.8" y="52.6">[20]</text>
<text x="148.1" y="59.4">UART1_TXD</text>
<text x="156.6" y="59.4">[25]</text>
<text x="148.1" y="62.1">UART1_RXD</text>
<text x="148.1" y="64.9">UART1_RTS</text>
<text x="156.8" y="64.9">[25]</text>
<text x="156.9" y="62.1">[25]</text>
<text x="148.1" y="67.6">UART1_CTS</text>
<text x="156.8" y="67.6">[25]</text>
<text x="148.1" y="74.5">UART2_TXD</text>
<text x="148.1" y="77.3">UART2_RXD</text>
<text x="156.6" y="74.5">[15]</text>
<text x="156.9" y="77.3">[15]</text>
<text x="148.1" y="86.9">CAN_TX</text>
<text x="148.1" y="84.1">CAN_RX</text>
<text x="154.3" y="86.9">[23]</text>
<text x="154.6" y="84.1">[23]</text>
<text x="159.1" y="91">MOD_SLEEP*</text>
<text x="159.1" y="93.7">POWER_EN</text>
<text x="167.7" y="93.7">[10]</text>
<text x="168.6" y="91">[14,21,23]</text>
<text x="122.3" y="101">SYS_RESET</text>
<text x="148.4" y="98.5">BBAT</text>
<text x="159.1" y="96.4">SHUTDOWN_REQ*</text>
<text x="159.1" y="101.9">SYS_RST*</text>
<text x="166.7" y="101.9">[10,21]</text>
<text x="172" y="96.4">[7,10]</text>
<text x="197.7" y="98.3">BBAT_CONN</text>
<text x="159.1" y="104.7">FORCE_RECOVERY*</text>
<text x="159.1" y="107.4">PWR_BTN*</text>
<text x="167.2" y="107.4">[10,21]</text>
<text x="173.5" y="104.7">[21]</text>
<text x="142.6" y="139">MODULE_ID</text>
<text x="151.4" y="139">[10]</text>
</g>
<g font-size="1.2" fill="#808080">
<text x="212.6" y="19">R205</text>
<text x="212.6" y="20.3">DNP</text>
<text x="212.6" y="21.7">1%</text>
<text x="212.6" y="23.1">R0402</text>
<text x="218.1" y="19">R206</text>
<text x="218.1" y="20.3">DNP</text>
<text x="218.1" y="21.7">1%</text>
<text x="218.1" y="23.1">R0402</text>
<text x="226.3" y="19">R203</text>
<text x="226.3" y="20.3">DNP</text>
<text x="226.3" y="21.7">1%</text>
<text x="226.3" y="23.1">R0402</text>
<text x="231.8" y="19">R204</text>
<text x="231.8" y="20.3">DNP</text>
<text x="231.8" y="21.7">1%</text>
<text x="231.8" y="23.1">R0402</text>
<text x="240" y="19">R95</text>
<text x="240" y="20.3">DNP</text>
<text x="240" y="21.7">1%</text>
<text x="240" y="23.1">R0402</text>
<text x="245.5" y="19">R99</text>
<text x="245.5" y="20.3">DNP</text>
<text x="245.5" y="21.7">1%</text>
<text x="245.5" y="23.1">R0402</text>
<text x="212.6" y="24.4">DNP</text>
<text x="218.1" y="24.4">DNP</text>
<text x="226.3" y="24.4">DNP</text>
<text x="231.8" y="24.4">DNP</text>
<text x="240" y="24.4">DNP</text>
<text x="245.5" y="24.4">DNP</text>
<text x="248.2" y="28.6">TP76</text>
<text x="248.2" y="27.2">TP77</text>
<text x="248.2" y="31.3">TP74</text>
<text x="248.2" y="32.7">TP75</text>
<text x="248.2" y="35.4">TP78</text>
<text x="248.2" y="36.8">TP79</text>
<text x="182.4" y="95.8">R367</text>
<text x="190.6" y="95.8">DNP DNP</text>
<text x="182.4" y="97.2">R0402</text>
<text x="190.6" y="97.2">5%</text>
<text x="220.8" y="98.5">TP48</text>
<text x="220.8" y="99.9">TP60C_SMD</text>
<text x="224.9" y="98.5">DNP</text>
</g>
<g font-size="1.2" fill="#800000">
<text x="23.3" y="27.2">AVX_C</text>
<text x="23.3" y="25.8">6.3V,Tantalum</text>
<text x="34.3" y="27.2">AVX_C</text>
<text x="34.3" y="25.8">6.3V,Tantalum</text>
<text x="45.3" y="27.2">AVX_C</text>
<text x="45.3" y="25.8">6.3V,Tantalum</text>
<text x="134.4" y="102.6">L0603</text>
<text x="185.2" y="102.6">SOD_323</text>
<text x="197.5" y="112.2">bat-cr1220</text>
<text x="219.5" y="113.6">HEADER2P_1D25_DIP</text>
<text x="131.7" y="116.3">d0402</text>
<text x="139.9" y="116.3">d0402</text>
<text x="148.1" y="116.3">d0402</text>
<text x="160.4" y="119.1">5%</text>
<text x="160.4" y="120.4">R0402</text>
<text x="133" y="135.5">1%</text>
<text x="133" y="136.9">R0402</text>
<text x="65.8" y="179.4">con_sodimm_260_smt_0d5_AS0A821_H2SB_7H</text>
<text x="228.3" y="204.6">C</text>
<text x="245.5" y="204.1">04 SODIMM Connector 1/3</text>
<text x="269.5" y="204.6">v1.1</text>
<text x="270.3" y="206.6">4</text>
</g>
<text font-size="1.2" fill="#00f" x="139.9" y="95.8">FORCE_OFF*</text>
<g font-size="1.2" fill="#800040">
<text x="141.3" y="102.6">2A</text>
<text x="192" y="102.6">30V</text>
<text x="131.7" y="115">6V</text>
<text x="139.9" y="115">6V</text>
<text x="148.1" y="115">6V</text>
</g>
<g font-size="1">
<text x="28.8" y="1">5</text>
<text x="83.7" y="1">4</text>
<text x="138.5" y="1">3</text>
<text x="193.4" y="1">2</text>
<text x="248.2" y="1">1</text>
<text x=".3" y="27.9">D</text>
<text x="276" y="27.9">D</text>
<text x=".3" y="79.4">C</text>
<text x="276" y="79.4">C</text>
<text x=".3" y="130.8">B</text>
<text x="276" y="130.8">B</text>
<text x=".3" y="182.2">A</text>
<text x="276" y="182.2">A</text>
<text x="28.8" y="208.1">5</text>
<text x="83.7" y="208.1">4</text>
<text x="138.5" y="208.1">3</text>
<text x="193.4" y="208.1">2</text>
<text x="248.2" y="208.1">1</text>
</g>
</svg>
